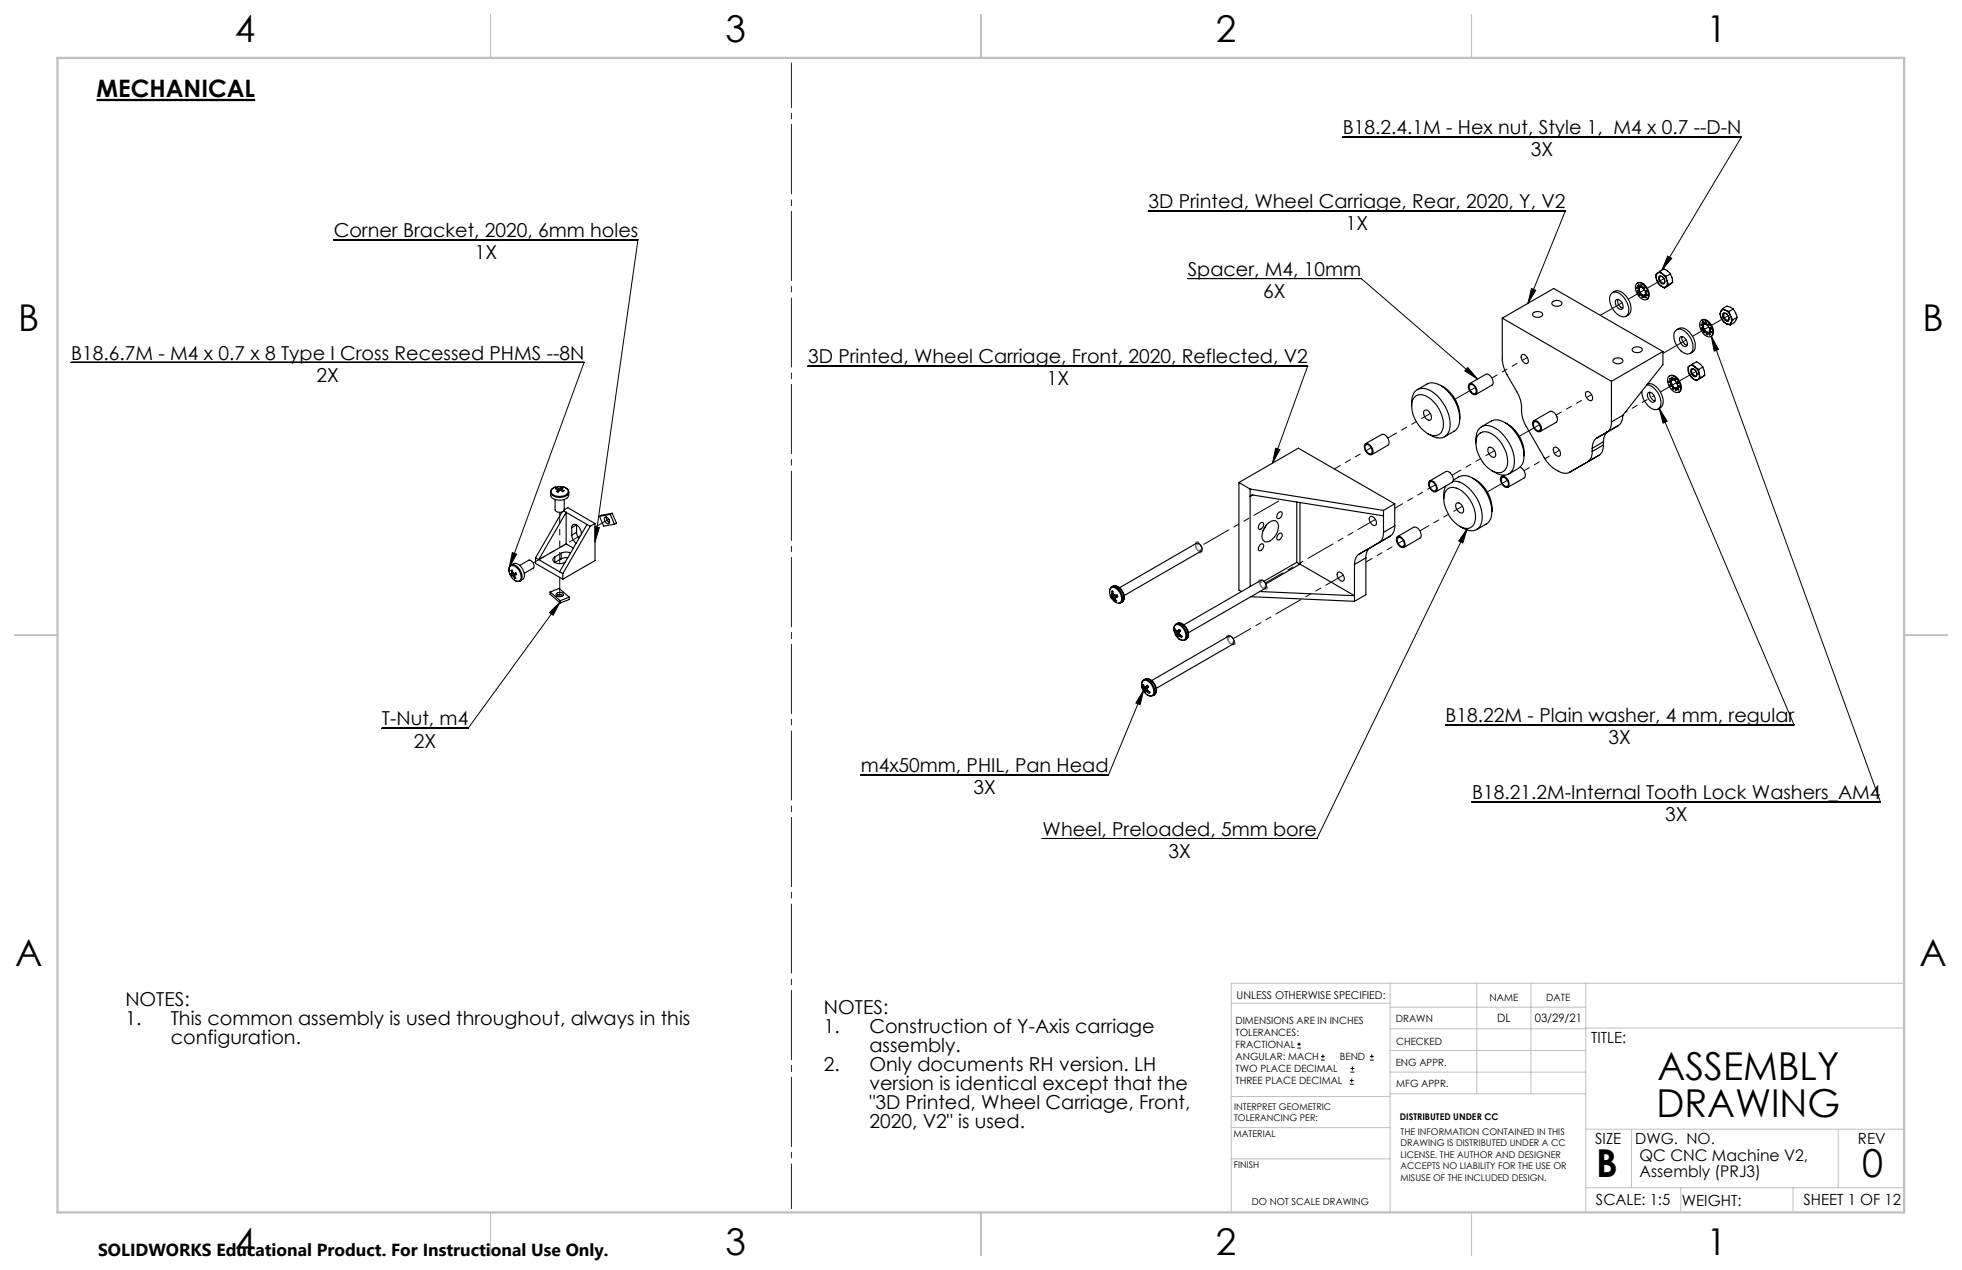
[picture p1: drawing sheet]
<svg xmlns="http://www.w3.org/2000/svg" width="432mm" height="279mm" viewBox="0 0 432 279" stroke-linecap="round" stroke-linejoin="round" font-family="sans-serif">
<path d="M21.2 22h35" fill="none" stroke="#000" stroke-width=".5"/>
<g fill="none" stroke="#000" stroke-width=".22">
<path d="M295.5 30.2h87.7l-17.4 29.2M73.4 52.7h67l-9.4 66.5M252.7 46.5h91.8l-8.2 20.2M367 56.3l.9 .5-2.1 2.6zM15.7 79.7h112.9l-16.5 45.1M261.3 61.3h38.3l25.6 22.1M337 63.5l1 .4-1.7 2.8zM376.6 74l37.2 102.4h-89.8M376.6 74l1.6 2.9-.9 .4zM177.8 80.5h110l-7.7 21.4M280.7 98.6l1 .3-1.6 3zM323 80.9l2.2 2.5-2.8-1.8z"/>
<path d="M365.2 89.9l29.6 69.6h-76.7M365.2 89.9l1.7 2.8-.9 .4zM130.9 115.9l1 .2-.9 3.1zM322.9 116.3l-1 3.2-.9-.5zM322.9 116.3l-33.1 68.2h-60.4M112.7 121.6l1 .3-1.6 2.9zM123.3 132.4l-20.3 27.8h-19M123.3 132.4l-1.6 3-.8-.6zM251.7 151.8l-.8 3.2-.9-.3zM251.7 151.8l-7.8 18.7h-54.5M285.5 230.6h.8M285.5 229.7h.8"/>
<path d="M285.9 229.3v.9M290.7 233.2h.8M290.7 232.4h.8M291.1 232v.8M297.1 238.5h.8M297.1 237.7h.8M297.2 235.9h.9M297.2 235.1h.9M297.5 237.3v.8M297.6 234.6v.9M301.5 233.2h.8M301.5 232.4h.8"/>
<path d="M301.9 232v.8"/>
</g>
<g fill="none" stroke="#808080" stroke-width=".22">
<path d="M263 119.5h1M263.1 119.1l.7 .7M263.5 119v1M263.8 119.1l-.7 .7M263.7 121.3h1M263.8 121l.7 .7M264.2 120.8v1M264.5 121l-.7 .7M269.9 139.7l.7 .7M270.3 139.6v1M270.6 139.7l-.7 .7M276.8 127.9h1"/>
<path d="M277 127.5l.7 .7M277.3 127.4v1M277.7 127.5l-.7 .7M278.1 129.3h1M278.3 128.9l.7 .7M278.6 128.8v1M279 128.9l-.7 .7M269.8 140.1h1M271 141.5h1M271.2 141.2l.7 .7M271.5 141v1M271.9 141.2l-.7 .7"/>
</g>
<path d="M263.3 119.5a1.18 1.18 0 0 1 1 1.7 1.16 1.16 0 0 1-1-1.7zM263.3 119.5a1.12 1.12 0 0 1 1 .6 1.12 1.12 0 0 1 0 1.2 1.18 1.18 0 0 1-1-1.8zM270.4 139.9a1.12 1.12 0 0 1 1 .6 1.12 1.12 0 0 1 0 1.2 1.2 1.2 0 0 1-1-1.8zM277.4 127.8a1.06 1.06 0 0 1 1.3 1.2l-.1 .3a1.03 1.03 0 0 1-1.3-1.2zM277.4 127.7a1.07 1.07 0 0 1 1.1 .6 1.07 1.07 0 0 1-.1 1.2 1.23 1.23 0 0 1-1-1.8zM270.3 140a1.09 1.09 0 0 1 1.1 .4 1.09 1.09 0 0 1 .1 1.1 .83 .83 0 0 1-.8 0 .83 .83 0 0 1-.4-.7z" fill="none" stroke="#808080" stroke-width=".25"/>
<g fill="none" stroke="#c0c0c0" stroke-width=".22">
<path d="M305.9 216.3v50.4M325 216.3v24.3M336.9 216.3v24.3M349 216.3v50.4M419.1 216.3h-148.1v50.4M271 220.7h34.9M305.9 231.1h43.1M305.9 226.3h43.1M305.9 221.6h43.1M305.9 235.9h43.1M349 226.2h70.1M271 255h34.9"/>
<path d="M271 248.1h35M271 241.2h35M305.9 240.6h43.1M349 248.4h70.1M359.1 248.4v12.9M404.6 248.4v12.9M349 261.3h70.1M369.9 261.3v5.4M394.6 261.3v5.4"/>
</g>
<path d="M108 3.2v9.5M215.9 3.2v9.5M323.8 3.2v9.5M3.1 139.7h9.6M419.1 139.7h9.5M108 266.7v9.6M215.9 266.7v9.6M323.8 266.7v9.6" fill="none" stroke="#c0c0c0" stroke-width=".25"/>
<path d="M12.7 12.7h406.4v254h-406.4z" fill="none" stroke="#c0c0c0" stroke-width=".5"/>
<path d="M174.2 265.8v-252" fill="none" stroke="#00f" stroke-width=".22" stroke-dasharray="15.2 1.3 1.3 1.3" stroke-dashoffset="5.4"/>
<g fill="#000">
<path d="M323 80.9l2.2 2.5-2.8-1.8zM322.9 116.3l-1 3.2-.9-.5zM337 63.5l1 .4-1.7 2.8zM367 56.3l.9 .5-2.1 2.6zM376.6 74l1.6 2.9-.9 .4zM365.2 89.9l1.7 2.8-.9 .4zM251.7 151.8l-.8 3.2-.9-.3zM280.7 98.6l1 .3-1.6 3z"/>
<path d="M130.9 115.9l1 .2-.9 3.1zM123.3 132.4l-1.6 3-.8-.6zM112.7 121.6l1 .3-1.6 2.9z"/>
</g>
<g fill="none" stroke="#000" stroke-width=".25">
<path d="M365.3 59.7l.6 .6M365.3 59.7l.9-.5 .7 .3 .7 .8M365.3 59.7l-.6 .4M330.6 70v8.9a7.8 7.8 0 0 0 1 3.5l2.2 3.8a8.4 8.4 0 0 1 1.1 5l.8 2.2 4.1 7.2a6.6 6.6 0 0 0 4.8 3.5l.6-.1 4.2-2.4M330.6 70l24 13.9M330.6 70l11.3-6.5 24.1 13.8M335 78a1.31 1.31 0 0 1 1.1 1.9 1.29 1.29 0 0 1-1.1-1.9zM337.4 68.9a1.41 1.41 0 0 1 2.1 .3 1.29 1.29 0 0 1-2.2 0zM341.6 66.5a1.39 1.39 0 0 1 2.2 .2 1.32 1.32 0 0 1-2.3 0zM354.7 64.5a2.04 2.04 0 0 1 2.7 .9 3.6 3.6 0 0 1 .7 4 1.81 1.81 0 0 1-2.6-.6 4 4 0 0 1-1-4zM354.9 64.4a1.75 1.75 0 0 1 2.5 .3 3.7 3.7 0 0 1 1.2 4.3l-.7 .6M355 79.1a1.41 1.41 0 0 1 2.2 .3 1.26 1.26 0 0 1-2.2 0z"/>
<path d="M355.8 65.9a1.47 1.47 0 0 1 1.2 2.1 1.32 1.32 0 0 1-1.5-1.6zM356.1 65.9a1.65 1.65 0 0 0 1.1 1.9M359.3 76.7a1.45 1.45 0 0 1 2.2 .2 1.32 1.32 0 0 1-2.3 0zM360.2 62.4a1 1 0 0 1 1.4 .2 2.65 2.65 0 0 1 1 3.1 1.52 1.52 0 0 1-2.2-.9 2.36 2.36 0 0 1-.2-2.4zM360.3 63.4v-.3l.3 .3M360.3 63.4l.3 .2M360.3 62.3l.2-.1a2.27 2.27 0 0 1 2.4 2.2 1.25 1.25 0 0 1-.5 1.5M360.4 63.2v.1M360.4 64.2h.4M360.4 63.3l-.1 .1M360.4 63.3l.4 .2M360.5 63.9l.1 .2"/>
<path d="M360.5 62.8l.3 .4M360.6 63.6v.3M360.6 64.1h.3M360.6 64.1l-.2 .1M360.6 63.9h-.3l.1 .3M360.7 62.7l-.2 .1M360.7 62.7l.2 .4M360.8 63.2l-.2 .2M360.8 64.2l.1 .3M360.8 63.5v.4h-.2M360.8 63.5l-.2 .1M360.9 64.1l.2 .4"/>
<path d="M360.9 64.1l-.1 .1M360.9 63.1h.2M360.9 63.1l-.3 .3M360.9 64.7l.2 .2M360.9 64.5l-.1 .3M360.9 63.1l-.1 .1M360.9 64.7l-.1 .1M361.1 64.5h-.2M361.1 64.5l-.2 .2M361.1 64.8l-.1 .3-.2-.3M361.1 64.8l.3 .1M361.1 63.1v-.4l.2 .1 .1 .4 .2 .2"/>
<path d="M361.1 64.8l.2-.1 .2 .2M361.3 62.8v.2l-.2 .1M361.4 64.9v.5M361.5 64.9h-.1M361.5 64.9l.1 .4M361.6 65.3h.1M361.6 65.3l-.2 .1M361.6 65.1v.4l-.2-.1M361.6 65.1h.2M361.6 63.4l.2-.3 .2 .3-.2 .2 .2 .3h.3l.1 .3h-.3M361.8 65.1l.3 .4M361.8 63.2l-.2 .2"/>
<path d="M362 65l-.4 .1M362 65l-.2 .1M362 65l.2 .4M362.1 64.8l-.1 .1 .2 .5M362.1 64.2v.3l.4 .3-.1 .3-.3-.3M362.1 64.8l.2-.1 .2 .2M362.2 65.4l-.1 .1M362.4 64.1l-.3 .1M364.6 61.4l.3 .8 .6 .7M364.6 61.4l.3 .9 .6 .6M364.7 60.1a1.31 1.31 0 0 0-.1 1.3M364.7 60.1a1.02 1.02 0 0 1 1.2 .2"/>
<path d="M364.7 60.1l-.3 .3 .2 1M365.1 60.8a1.03 1.03 0 0 1 1 .3 1.03 1.03 0 0 1 .3 1l-.3 .4a1.27 1.27 0 0 1-1-1.7zM365.3 60.9a.83 .83 0 0 1 .9 .4 .83 .83 0 0 1-.1 1 1.03 1.03 0 0 1-.8-1.4zM365.5 62.9a.85 .85 0 0 0 1.1 .1M365.5 62.9l.8 .5M365.9 60.3l.6 .6 .4 .9M365.9 60.3l.8 .5M366 77.3l-11.4 6.6M366 77.3v2.9l-8.8 11.2M366.6 63l-.3 .4M366.7 60.8l.2 1M366.9 61.8l.3 .8"/>
<path d="M366.9 61.8a1.17 1.17 0 0 1-.3 1.2M367.2 62.6l-.6 .4M367.6 60.3l.4 .9 .1 .9M367.6 60.3l-.9 .5M368.1 62.1l-1.8 1.3M368.1 62.1l-.9 .5M368.7 72.8a1.72 1.72 0 0 1 2.6 .5 3.4 3.4 0 0 1 .8 4.3 2.06 2.06 0 0 1-2.6-.9 3.7 3.7 0 0 1-.8-3.9zM369 72.5a1.89 1.89 0 0 1 2.8 .6 3.4 3.4 0 0 1 .8 4.3l-.6 .4M369.7 74.2a1.15 1.15 0 0 1 1.6 1 .69 .69 0 0 1-.4 1.1 1.69 1.69 0 0 1-1.2-2.1zM370.2 74a1.65 1.65 0 0 0 1.1 2M374.3 70.6a1.52 1.52 0 0 1 2.2 1 1.72 1.72 0 0 1-.1 2.5 2.54 2.54 0 0 1-2.3-3.2zM374.4 71.5v-.2l.4 .2"/>
<path d="M374.4 71.5l.4 .3M374.5 70.4h.2a1.67 1.67 0 0 1 2 1.1 1.8 1.8 0 0 1-.1 2.5M374.6 71.4h.1M374.6 72.4h.3M374.6 71.4l-.2 .1M374.6 71.4l.3 .3M374.7 70.9l.1-.1 .3 .5M374.7 72.1v.2M374.7 70.9l.2 .5M374.7 72.3h.3M374.7 72.3l-.1 .1M374.8 71.8v.3"/>
<path d="M374.8 72.1h-.3l.1 .3M374.8 70.9h-.1M374.9 71.4l-.1 .1M374.9 72.4l.2 .3M374.9 73l.2 .2 .2-.2M374.9 71.7l-.1 .4M374.9 71.7l-.1 .1M375 72.3l.2 .3M375 72.9l.2 .2M375 72.3l-.1 .1M375 72.9l-.1 .1M375.1 71.3h.2"/>
<path d="M375.1 71.3l-.3 .2M375.1 72.7l-.2 .3M375.1 71.3l-.2 .1M375.2 72.6l-.1 .1M375.2 72.6l-.2 .3M375.3 73l.2 .1M375.3 71.3l-.1-.5 .3 .1v.5l.2 .2M375.3 73l.1-.2 .3 .2M375.4 70.9l.1 .3-.2 .1M375.5 73.1l.1 .5M375.7 73l-.2 .1M375.7 73v.4"/>
<path d="M375.7 73.4l.1 .1M375.7 73.4l-.1 .2M375.7 73.2l.1 .5-.2-.1M375.7 73.2h.3M375.7 71.6l.2-.3 .2 .2-.1 .3 .1 .2 .3 .1 .2 .3h-.4M376 73.2l.2 .5M376 71.4l-.3 .2M376.1 73.1l.3 .5-.2 .1M376.1 73.1l-.4 .1M376.1 73.1l-.1 .1M376.2 73l-.1 .1M376.2 72.4l.1 .3 .3 .3v.2l-.4-.2"/>
<path d="M376.2 73l.2-.2 .2 .2M376.3 73.6l-.1 .1M376.5 72.3l-.3 .1M378.7 68.5a1.7 1.7 0 0 0 .1 1.5M378.7 68.5l-.2 .5 .3 1M378.8 70l.5 .8 .7 .4M378.8 70l.4 .7 .8 .5M379.1 67.9l.6 .4M379.1 67.9l.9-.6 1.5 .7M379.1 67.9l-.4 .6M379.2 69a1.03 1.03 0 0 1 1.1 .2 1.03 1.03 0 0 1 .2 1.1l-.1 .2a1.02 1.02 0 0 1-1-.2 1.02 1.02 0 0 1-.2-1.1zM379.3 68.9a1.18 1.18 0 0 0 1.1 1.7"/>
<path d="M379.7 68.3a.69 .69 0 0 0-1 .2M379.7 68.3l.5 .3 .7 .9M379.7 68.3l.8 .2M380 71.2l.8 .3M380.1 69.2l-.5-.3a.89 .89 0 0 0-.1 1 .89 .89 0 0 0 .9 .4l.1-.5M380.5 68.5l.4 1M380.9 69.5l.2 .8-.1 .7M380.9 69.5l.5 .8M381 71a.64 .64 0 0 1-1 .2M381 71l-.2 .5M381.4 70.3l-.4 .7M381.5 68l.5 .8 .3 1"/>
<path d="M381.5 68l-1 .5M382.3 69.8a2.55 2.55 0 0 1-1.5 1.7M382.3 69.8l-.9 .5M300.5 97.6a1.57 1.57 0 0 1 1.4 2.4 1.62 1.62 0 0 1-1.4-2.4zM300.5 97.6l3.6-2a1.56 1.56 0 0 1 1.6 1.8l-.3 .6-3.5 2M300.6 97.9a1.1 1.1 0 0 1 1.4 1.2l-.1 .6a1.26 1.26 0 0 1-1.3-1.8zM310.7 89.3a3.8 3.8 0 0 1 1.2-3.5 3.3 3.3 0 0 1 3.8 .7 8.8 8.8 0 0 1 3.3 8.1 2.34 2.34 0 0 1-3.5 1.5l-1.3-.7M311.5 87.2a2.81 2.81 0 0 1 3.5 .7 7.6 7.6 0 0 1 2.6 6 2.12 2.12 0 0 1-1.4 1.9 2.12 2.12 0 0 1-2.2-.5 7.1 7.1 0 0 1-3.1-7.2zM311.9 85.7l2.1-1.2a3.5 3.5 0 0 1 3.8 .8 8.8 8.8 0 0 1 3.3 8 2.31 2.31 0 0 1-1.1 1.6l-2.1 1.2M313.5 90.3a1.38 1.38 0 0 1 1.5 1.7l-.3 .5a1.52 1.52 0 0 1-1.2-2.2zM317 84.8a7.8 7.8 0 0 1 4.3 7.3M323.3 84.5a1.21 1.21 0 0 1 1.7 1.1 .77 .77 0 0 1-.6 1.2 1.83 1.83 0 0 1-1.1-2.3z"/>
<path d="M323.4 84.8l.2-.2a1.26 1.26 0 0 1 1.1 2 1.36 1.36 0 0 1-1.3-1.8zM323.4 84.4l3.6-2a1.31 1.31 0 0 1 1.5 1.1 .88 .88 0 0 1-.2 1.2l-3.5 2.1M324.8 97.5v-.9a2.65 2.65 0 0 1 2.3-3 6.7 6.7 0 0 1 5.1 4 6.8 6.8 0 0 1 .7 5.8 2.51 2.51 0 0 1-3.8 .6l-.8-.5M325.4 95.6a2.37 2.37 0 0 1 3.3 .1 7.7 7.7 0 0 1 3.1 6.6 2.03 2.03 0 0 1-3.3 1.4 7.6 7.6 0 0 1-3.6-7zM326.1 93.9l2.1-1.3a3.5 3.5 0 0 1 3.8 .9 8.8 8.8 0 0 1 3.3 8 2.6 2.6 0 0 1-1.1 1.5l-2.1 1.3M327.7 98.4a1.52 1.52 0 0 1 1.4 2.1 1.21 1.21 0 0 1-1.6-1.1v-.8zM331.2 93a7.8 7.8 0 0 1 4.2 7.3M337.4 92.7a1.22 1.22 0 0 1 1.7 1 .81 .81 0 0 1-.5 1.3 1.85 1.85 0 0 1-1.2-2.3zM337.6 92.6l3.5-2.1a1.6 1.6 0 0 1 1.4 2.4l-3.6 2M337.6 92.8a1.29 1.29 0 0 1 1.3 1.9 1.27 1.27 0 0 1-1.3-1.9zM342.1 98.4a1.29 1.29 0 0 1 1.1 2 1.29 1.29 0 0 1-1.1-2zM349 86.4l.1-.2a1.29 1.29 0 0 1 1.2 1.9 1.4 1.4 0 0 1-1.3-1.7z"/>
<path d="M350.4 99.3a2.41 2.41 0 0 1-1 2.3M350.4 98.6v.7M351.5 96.3a2.52 2.52 0 0 0-1.1 2.3M352.9 97.9a2.41 2.41 0 0 1-1 2.3M352.9 97.2l-2.5 1.4M352.9 97.9l-2.5 1.4M352.9 97.2v.7M354.6 92.8a2.39 2.39 0 0 1-1 2.3l-2.1 1.2M354.6 83.9v8.9M356.1 93.7l-2.2 1.2a2.51 2.51 0 0 0-1 2.3M356.1 93.7l-4.6 2.6M357.2 91.4a2.52 2.52 0 0 1-1.1 2.3"/>
<path d="M357.2 91.4l-2.6 1.4M362.4 84.7a4 4 0 0 1 3 4.6 1.34 1.34 0 0 1-2.3 .3l-.4-.4a4.5 4.5 0 0 1-1.4-3.1M362.7 84.4a3 3 0 0 1 3 2.3 2.31 2.31 0 0 1-.3 3l-.5 .3M362.8 86.4a1.33 1.33 0 0 1 1.2 .6 1.33 1.33 0 0 1 0 1.5 1.47 1.47 0 0 1-1.2-2.1zM363.1 86.3a1.67 1.67 0 0 0 1.1 1.9M367.3 82.8a1.76 1.76 0 0 1 2.2 1.2 1.95 1.95 0 0 1 .1 2.2 1.77 1.77 0 0 1-2.3-1.2 2 2 0 0 1 0-2.2zM367.3 84.1l.4 .2M367.4 82.7a1.39 1.39 0 0 1 2 .7 2.14 2.14 0 0 1 .2 2.8l-.1 .1M367.5 83.4l.1-.2 .3 .4M367.5 83.4l.2 .3M367.5 83.9v.1M367.5 84l-.2 .1"/>
<path d="M367.5 84l.3 .2M367.6 83.3l-.1 .1M367.7 84.6l.1 .3M367.7 84l-.4-.2v.3M367.7 84.3l.1 .3M367.7 83.7v.3M367.8 84.6l-.3 .1 .2 .3M367.8 84.2l.1 .3-.1 .1M367.8 84.2l-.1 .1M367.8 84.9l-.1 .1M367.9 83.6l-.2 .4M367.9 83.6l-.2 .1"/>
<path d="M367.9 83.5h.2M367.9 84.9l.3 .2M367.9 84.9l-.2 .1M368.1 84.8l.2 .3M368.1 84.8l-.2 .1M368.1 84.8l-.3 .1M368.1 83.1l.2 .4 .2 .2M368.1 83.1h-.2l.2 .4M368.1 83.1l.1 .3-.1 .1M368.2 85.1l-.1 .4M368.2 85.4l.1 .1M368.2 85.4l-.1 .1"/>
<path d="M368.3 85.1h-.1M368.3 85.1l-.1 .3M368.4 85.3l-.1 .4-.2-.2M368.4 85.3l.2 .1M368.4 85.3l.1-.1 .3 .2M368.5 83.7l.1-.4 .2 .2-.1 .4 .2 .2 .3-.1 .2 .3M368.6 85.4l.2 .5M368.7 83.4l-.2 .3M368.8 85.4h-.2M368.8 85.4l.1 .4M368.8 85.5l.2 .4h-.2M368.8 85.5l.4-.2 .2 .4"/>
<path d="M368.9 85.8l-.1 .1M368.9 85.8h.1M369 85.4l-.2 .1M369 85.4l.3 .4 .1-.1M369 85.4h.1M369.1 84.4l.1 .3 .3 .2v.3l-.3-.2M369.2 85l-.1 .3 .3 .4M369.2 85h.3M369.4 84.3l-.3 .1M371.6 81.7l.3 .9 .6 .6M371.9 80.5a1.28 1.28 0 0 0-.3 1.2M371.9 80.5a1.1 1.1 0 0 1 1.2 .3"/>
<path d="M371.9 80.5l-.4 .3 .1 .9M372.2 81.2a1.07 1.07 0 0 1 1.1 .5 1.07 1.07 0 0 1-.1 1.2 1.22 1.22 0 0 1-1-1.7zM372.4 81.3a.85 .85 0 0 1 .9 .4 .85 .85 0 0 1-.1 1l-.7-.4a.87 .87 0 0 1-.1-1zM372.5 80.1l.9-.5 .8 .5 .6 .7M372.5 80.1l.6 .7M372.5 80.1l-.6 .4M372.5 83.2a1.04 1.04 0 0 0 1.2 .3M372.5 83.2l.8 .5M373.1 80.8l.5 .6 .3 .9M373.1 80.8l.8 .5M373.7 83.5l-.4 .2M373.9 81.3v1"/>
<path d="M373.9 82.3l.4 .8M373.9 82.3a1.17 1.17 0 0 1-.2 1.2M374.3 83.1l-.6 .4M374.8 80.8l.3 .9 .1 .9M374.8 80.8l-.9 .5M375.2 82.6l-1.9 1.1M375.2 82.6l-.9 .5M121.2 108.3v.6a2.06 2.06 0 0 0 2.7 1.1l.7-.3 .4-.4 .2-1M121.2 108.3a1.98 1.98 0 0 0 2.5 1.1l1.1-.5 .4-.6M121.5 107.6a2.62 2.62 0 0 1 3.5 .2 1.3 1.3 0 0 1-1.6 1.4 1.63 1.63 0 0 1-2.1-1.3zM122.1 107.2l-.6 .3-.3 .8M122.2 109.9v2.2a1.18 1.18 0 0 0 2 0"/>
<path d="M122.5 107.3l.6 .2M122.5 107.3l-.3 .2 .6 .2M122.5 107.3l.1 .3M122.8 107.7l-.1 .1a.23 .23 0 0 0-.1 .3 .23 .23 0 0 0 .2 .2 .23 .23 0 0 0 .2-.3 .55 .55 0 0 1 .9 .2M122.8 107.7l.1 .4M123.1 107.5v.4M123.5 107.6l.6 .3M123.5 107.6l-.1 .3M123.5 107.2l.4 .2-.4 .2M123.5 107.2l-.4 .3M123.5 107.2l-.2 .6M123.7 112.6l-5.8 10.1"/>
<path d="M124 112.4l.6 .3M124.1 107.9l-.2 .3M124.2 107.2l.8 .6 .2 .5M124.2 109.9v2.2M124.2 112.1l.8-.4 6 3.5M124.6 112.7l-6 10.4M124.6 112.7v7M124.6 119.7l-6 3.4M124.6 112.7l4.6 2.7M124.6 119.7l1.6 .9M125.8 116.1a.73 .73 0 0 1 .6-.8 .73 .73 0 0 1 .8 .5l.6 .9 .2 .8M125.8 117.7l.3 1 .7 .8"/>
<path d="M125.8 116.1v1.6M125.8 116.1l1.1-.6v1.6M126.9 117.1l.1 .7 .4 .7M126.9 117.1l-1.1 .6M129.2 115.4l-6 10.4M129.2 115.4l.7 .4M129.9 115.8l-6 10.4M131 115.2l-1.1 .6M131 115.2v8.1l-7.1 4.1M131.9 113.6l1 2.1 2.3-.4M133.1 113.8a.85 .85 0 0 1 .9 .4 .85 .85 0 0 1-.1 1 1.04 1.04 0 0 1-.8-1.4zM133.5 113.7l.1 .7 .6 .5"/>
<path d="M134.3 113.2l.9 2.1M134.3 113.2l-2.4 .4M134.7 112.9l-.4 .3M134.7 112.9l1 2.2-.5 .2M134.7 112.9l-2.3 .4-.5 .3M272.7 106.2l2.4 1.4M272.7 106.2l13.1-7.6 21.2 12.2M272.7 106.2v23.6l.5 .3M275.1 107.6l29.4 4.7M275.1 107.6v21.4M275.2 109l.5-.1-.6 .3zM275.7 108.9l28.8 4.6"/>
<path d="M277.3 119.9l.7-.2a.99 .99 0 0 1-.9 1.4 .89 .89 0 0 1 .2-1.2zM277.3 115.2l.7-.2a.99 .99 0 0 1-.9 1.5 .9 .9 0 0 1 .2-1.3zM278.7 115.5l-.7 1.3M278.9 115.3a1.75 1.75 0 0 1 2.1-.6 2.65 2.65 0 0 1-.6 3.5 1.62 1.62 0 0 1-2.4 .7 3.1 3.1 0 0 1 .9-3.6zM281.3 112.9l.3-.3h.4a.99 .99 0 0 1-.8 1.5 .85 .85 0 0 1 .1-1.2zM281.3 117.5l.7-.2a.99 .99 0 0 1-.8 1.5 .85 .85 0 0 1 .1-1.3zM285.4 110.5v13.2M286.1 110.6v13.5M301.6 113.6a1.29 1.29 0 0 1 1.1 2 1.29 1.29 0 0 1-1.1-2zM304.5 117.1a2.52 2.52 0 0 1-1.1 2.3M304.5 112.3v4.8M305.9 118l-6.7 3.9"/>
<path d="M305.9 118l-4.3 2.5M307 115.7a2.61 2.61 0 0 1-1.1 2.3M307 110.8l-2.5 1.5M307 115.7l-2.5 1.4M307 110.8v4.9M307.5 118.1a1.24 1.24 0 0 1 1.6 1.1 .77 .77 0 0 1-.5 1.3 1.84 1.84 0 0 1-1.1-2.4zM307.6 118l3.5-2a1.62 1.62 0 0 1 1.5 2.3l-3.6 2.1M307.6 118.4a1.13 1.13 0 0 1 1.5 1.1l-.2 .6a1.1 1.1 0 0 1-1.4-1.1zM314.5 106l.2-.2a1.58 1.58 0 0 1 1.3 2.4 1.73 1.73 0 0 1-1.5-2.2zM314.7 105.8l3.5-2a1.58 1.58 0 0 1 1.4 2.3l-3.5 2.1M314.7 106a1.28 1.28 0 0 1 1.4 1.7l-.1 .2a1.27 1.27 0 0 1-1.3-1.9zM318.2 106.9l-.4 1.1-.1 1.7"/>
<path d="M318.4 107.8a2.55 2.55 0 0 1 3.4 .3 7.4 7.4 0 0 1 2.8 6.6 2 2 0 0 1-3.3 1.2 7.5 7.5 0 0 1-3.4-7.1zM319.8 105.9a5.3 5.3 0 0 1 4.6 2.8 7.5 7.5 0 0 1 1.5 6.7 2.53 2.53 0 0 1-3.9 .8l-.8-.4M319.9 105.6a3.4 3.4 0 0 1 4.7-.1 9 9 0 0 1 3.7 8 2.45 2.45 0 0 1-1.2 1.8l-2.1 1.2M320.5 110.7a1.22 1.22 0 0 1 1.6 1.2v.7l-.2 .2a1.48 1.48 0 0 1-1.4-2.1zM324.1 105.2a7.8 7.8 0 0 1 4.3 7.3M330.4 104.9a1.42 1.42 0 0 1 1.7 1.6l-.1 .6a1.27 1.27 0 0 1-1.7-1.2l-.1-.7zM330.6 105.1a1.28 1.28 0 0 1 1.2 1.8 1.28 1.28 0 0 1-1.2-1.8zM331 104.6l-.5 .2M334.5 102.8a1.7 1.7 0 0 1 .9 2.4l-3.5 2M351.9 100.2l-2.5 1.4M351.9 100.2l-4 2.3M112 125.7a3 3 0 0 0 1 1.8"/>
<path d="M112 125.7a.94 .94 0 0 1 .4-1.2 .94 .94 0 0 1 1.3 .3 2.14 2.14 0 0 1 .6 3h-.7l-.6-.3M112.5 124.4l-.4 .4-.1 .9M112.5 124.4l.5-.4a2.21 2.21 0 0 1 2.4 2.2l-.1 .9-.8 .7M112.5 124.4a2.12 2.12 0 0 1 2.3 1.9l.1 .7-.4 .8M112.5 125.5l.3-.1v.3a.32 .32 0 0 0 .1 .4 .32 .32 0 0 0 .3 0 .25 .25 0 0 1 .4 .2 .25 .25 0 0 1-.3 .2l-.2 .1M112.5 125.5l.2 .7M112.5 125.5l.3 .1M112.5 126.6h.4M112.7 126.2l-.3 .1 .1 .3M112.9 126.6l.4 .6M113 126.1l-.3 .1M113 127.5l.9 .4 .6-.1"/>
<path d="M113.1 126.6l.4 .6h-.2M113.4 127l-.1 .2M113.6 126.2l-.7 .4M113.6 126.1l-1.1 .5M113.6 126.2l-.5 .4M114.4 124.4l1.9-1.1a1.16 1.16 0 0 1 1 1.7l-1.9 1.2M114.5 127.8h.1M117.9 122.7l.7 .4M117.9 122.7v1.3l6 3.4M118.6 123.1l4.6 2.7M121.1 130.2l1.9-.7 2.3 1.9M121.1 130.2l2.2 2"/>
<path d="M121.1 130.2v.5l2.2 1.9M122.1 122.5a.75 .75 0 0 0-.4 .9 .75 .75 0 0 0 .9 .5l.8 .1 1-.4M122.1 122.5v1.3l1.4-.9M122.5 131.1l.4-.3 1 .3M122.5 130.5a.87 .87 0 0 1 1.5 .4 .96 .96 0 0 1-1.7-.2zM123.2 125.8l.7 .4M123.3 132.2v.4M123.5 121.7l-1.4 .8M123.5 121.7v1.2M123.9 126.2v1.2M125 122.7h-.5l-1 .2M125.3 131.4l-2 .8"/>
<path d="M125.3 131.4v.5l-2 .7M125.6 121.7l-1.3-.2-.8 .2M244.4 129.4a1.55 1.55 0 0 1 2.1 1.1 1.84 1.84 0 0 1 0 2.1 2.09 2.09 0 0 1-2.2-1.9l-.1-.9zM244.5 131.4l.3 .1M244.6 131h-.2l.1 .4M244.7 129.2a1.19 1.19 0 0 0-.5 1.3M244.7 130.1h.2l.1 .5 .3 .4a.37 .37 0 0 1 .5-.1 .37 .37 0 0 1 .1 .4l-.4 .1M244.7 130.1v.6M244.7 129.2a1.42 1.42 0 0 1 2.1 .7 1.88 1.88 0 0 1 .1 2.6l-.2 .1a1.55 1.55 0 0 0 .1-2.1 1.91 1.91 0 0 0-2.1-1.3zM244.7 130.7v.2M244.7 130.9l-.1 .1M244.8 131.5l.2 .1"/>
<path d="M244.8 130.1h-.1M244.9 129a1.98 1.98 0 0 1 2.5 1.8 1.43 1.43 0 0 1-.3 1.6M245 131.6l.1 .2M245 130.5l-.3 .2M245.1 130.8l-.4 .1M245.1 130.8l-.5 .2M245.1 131.8l.4 .4M245.3 131l-.8 .4M245.4 131.7l-.3 .1M245.5 131l-.7 .5M245.5 131.4l-.1 .4 .3 .4h-.2M245.6 132l-.1 .2"/>
<path d="M245.9 131l-.9 .6M245.9 131.1l-.4 .3M246.2 132.7h.1M246.4 129.3l16.9-9.8a1.17 1.17 0 0 1 1 1.7l-16.9 9.8M246.7 132.6l-.3 .1M258.5 137.7a1.39 1.39 0 0 1 2.1 .8 1.51 1.51 0 0 1-.2 2.4 2.41 2.41 0 0 1-1.9-3.2zM258.5 138.6l.2-.2 .3 .5M258.5 138.6l.2 .5M258.7 139.1l.2 .3M258.8 138.6h-.3M258.8 137.3a1.08 1.08 0 0 0-.5 1.2M258.9 139.4v.2"/>
<path d="M258.9 139.8l.3 .4v-.3M258.9 139.6v.2M259 138.9l-.3 .2M259.1 137.2l-.3 .1a2.23 2.23 0 0 1 2.4 2.3 .98 .98 0 0 1-.4 1.2 .98 .98 0 0 1-1.2-.2l-.3-.2M259.1 137.2a2.28 2.28 0 0 1 2.4 2.2 1.06 1.06 0 0 1-.7 1.4M259.1 137.2a1.57 1.57 0 0 1 2 .9 1.77 1.77 0 0 1 0 2.5M259.2 138.9l.1-.1a.28 .28 0 0 1 .4-.2 .28 .28 0 0 1-.1 .5l-.1 .4 .4 .3a.2 .2 0 0 1 .2 .2 .2 .2 0 0 1-.2 .2 .2 .2 0 0 1-.2-.1l-.1-.2M259.2 138.9h-.2M259.2 138.9l.5-.3-.7 .3M259.3 139.9h-.1M259.3 139.9h.3M259.5 139.3l-.6 .3"/>
<path d="M259.5 139.5l-.6 .3M259.6 139.6l-.3 .3M259.6 139.6l-.4 .3M259.7 138.9l-.8 .5M259.9 139.8l-.3 .1M260.5 137.5l17-9.8a1.15 1.15 0 0 1 1 1.7l-17 9.8M275.3 131.3l22.8 1M285.4 123.7l.7 .4M285.4 123.7l-7.2 4.2M286.1 124.1l12 7-20.9-1M286.1 124.1l-7.5 4.4M294.5 125.9a1.31 1.31 0 0 1 1.1 1.9 1.29 1.29 0 0 1-1.1-1.9z"/>
<path d="M298.1 124.2v8.1M299.2 121.9a2.52 2.52 0 0 0-1.1 2.3M300.6 122.7l-2.5 1.5M300.6 122.7v8.1l-2.5 1.5M301.6 120.5a2.39 2.39 0 0 0-1 2.2M301.6 120.5l-2.4 1.4M251.5 150.8l.1-.2 .4 .6M251.5 150.8l.2 .5M251.6 149.8a1.95 1.95 0 0 1 2.3 1.9 .97 .97 0 0 1-.4 1.3 .97 .97 0 0 1-1.3-.4l-.6-.7a2 2 0 0 1 0-2.1zM251.7 151.3l.1 .3M251.7 150.8h-.2M251.7 149.6a1.49 1.49 0 0 0-.2 2"/>
<path d="M251.8 152l.3 .4v-.2M251.8 151.6v.2M251.8 151.8v.2M252 151.2l-.3 .1M252 149.4a1.53 1.53 0 0 1 2 .9 1.73 1.73 0 0 1 0 2.6M252.2 151.1a.3 .3 0 0 1 .3-.4 .3 .3 0 0 1 .3 .4M252.2 151.1l-.2 .1M252.2 151.1l.4-.2-.6 .3M252.2 152.1l-.1 .1M252.2 152.1l.3 .1M252.2 152.1l.4-.2-.5 .3M252.4 151.7l-.6 .3"/>
<path d="M252.5 152.9a1.2 1.2 0 0 0 1.3 .1M252.5 151.4v.4l.3 .3a.2 .2 0 0 1 .2 .2 .2 .2 0 0 1-.2 .2 .2 .2 0 0 1-.2-.2l-.1-.1M252.5 151.5l-.7 .3M252.7 152l-.2 .2M252.8 151.1l-.3 .3M252.8 151.1l-1 .5M253.5 149.7l16.9-9.8a1.13 1.13 0 0 1 1 1.8l-16.9 9.7M254 152.9a2.14 2.14 0 0 0-.6-3.1 1.2 1.2 0 0 0-1.7-.3 2.39 2.39 0 0 1 2.4 2.9l-.3 .6M254 152.9l-.2 .1M254 152.9h.1"/>
</g>
<g fill="none" stroke="#000" stroke-width=".22" stroke-dasharray="6.3 1.3 1.3 1.3 1.3 1.3">
<path d="M352.2 69.4l4.8-2.8M358.4 65.8l3.5-2M362.6 63.4l3.6-2.1M366 77.7l5.1-2.9M372.5 74l3.6-2.1M376.7 71.5l3.7-2.1M320.3 87.8l4.4-2.5M334.4 96l4.4-2.6M365.4 86.2l3.8-2.2M369.6 83.8l3.7-2.1M131 116l3-1.8M134.2 114.9l-.6-.5-.1-.7"/>
<path d="M327.3 108.2l4.5-2.5M122.5 131h.1M122.6 131l.7-.2 .6 .2M123.2 127v4.3"/>
</g>
<path d="M117.4 123.8l10.4-6" fill="none" stroke="#000" stroke-width=".22" stroke-dasharray="6.3 1.3 1.3 1.3 1.3 1.3" stroke-dashoffset="3.5"/>
<path d="M123.2 112.7v11.3" fill="none" stroke="#000" stroke-width=".22" stroke-dasharray="6.3 1.3 1.3 1.3 1.3 1.3" stroke-dashoffset="3.9"/>
<path d="M278.5 128.3l24.2-14M271.4 140.5l24.3-14" fill="none" stroke="#000" stroke-width=".22" stroke-dasharray="6.3 1.3 1.3 1.3 1.3 1.3" stroke-dashoffset="1.9"/>
<path d="M293.7 103.2l8.1-4.7M300.6 123.7l8.3-4.8" fill="none" stroke="#000" stroke-width=".22" stroke-dasharray="6.3 1.3 1.3 1.3 1.3 1.3" stroke-dashoffset="4.8"/>
<path d="M305.4 96.4l9.4-5.4M312.5 116.8l9.4-5.4M319.6 104.5l9.4-5.4" fill="none" stroke="#000" stroke-width=".22" stroke-dasharray="6.3 1.3 1.3 1.3 1.3 1.3" stroke-dashoffset="4.1"/>
<path d="M328.4 83.1l7.8-4.5M342.5 91.3l7.8-4.5M335.4 103.6l7.8-4.5" fill="none" stroke="#000" stroke-width=".22" stroke-dasharray="6.3 1.3 1.3 1.3 1.3 1.3" stroke-dashoffset="5"/>
<path d="M357.7 90.7l6.4-3.7" fill="none" stroke="#000" stroke-width=".22" stroke-dasharray="6.3 1.3 1.3 1.3 1.3 1.3" stroke-dashoffset="5.8"/>
<path d="M307 111.8l8.9-5.2" fill="none" stroke="#000" stroke-width=".22" stroke-dasharray="6.3 1.3 1.3 1.3 1.3 1.3" stroke-dashoffset="4.4"/>
<path d="M264.3 120.1l17.7-10.2" fill="none" stroke="#000" stroke-width=".22" stroke-dasharray="6.3 1.3 1.3 1.3 1.3 1.3" stroke-dashoffset="-.7"/>
<g font-size="8.5">
<text x="364.8" y="237.7">ASSEMBLY</text>
<text x="364.5" y="245.8">DRAWING</text>
<text x="351.3" y="259">B</text>
<text x="409.8" y="258.9">0</text>
</g>
<g font-size="8.1">
<text x="51.7" y="9.3">4</text>
<text x="159.7" y="9.3">3</text>
<text x="267.6" y="9.3">2</text>
<text x="375.6" y="9.3">1</text>
<text x="4" y="72.8">B</text>
<text x="423.1" y="72.8">B</text>
<text x="3.3" y="212.5">A</text>
<text x="422.4" y="212.5">A</text>
<text x="51.7" y="276">4</text>
<text x="159.7" y="276">3</text>
<text x="267.6" y="276">2</text>
<text x="375.6" y="276">1</text>
</g>
<text font-size="5.3" x="21.2" y="21.4">MECHANICAL</text>
<g font-size="4.2">
<text x="295.6" y="29.5">B18.2.4.1M - Hex nut, Style 1, M4 x 0.7 --D-N</text>
<text x="336.9" y="34.4">3X</text>
<text x="252.8" y="45.8">3D Printed, Wheel Carriage, Rear, 2020, Y, V2</text>
<text x="73.4" y="52.1">Corner Bracket, 2020, 6mm holes</text>
<text x="296.2" y="50.7">1X</text>
<text x="104.5" y="57">1X</text>
<text x="261.4" y="60.7">Spacer, M4, 10mm</text>
<text x="278" y="65.5">6X</text>
<text x="15.7" y="79.1">B18.6.7M - M4 x 0.7 x 8 Type I Cross Recessed PHMS --8N</text>
<text x="69.7" y="84">2X</text>
<text x="177.9" y="79.9">3D Printed, Wheel Carriage, Front, 2020, Reflected, V2</text>
<text x="230.4" y="84.8">1X</text>
<text x="84.1" y="159.6">T-Nut, m4</text>
<text x="318.2" y="158.8">B18.22M - Plain washer, 4 mm, regular</text>
<text x="91.1" y="164.5">2X</text>
<text x="354" y="163.7">3X</text>
<text x="189.4" y="169.9">m4x50mm, PHIL, Pan Head</text>
<text x="214.2" y="174.8">3X</text>
<text x="324" y="175.8">B18.21.2M-Internal Tooth Lock Washers_AM4</text>
<text x="229.4" y="183.9">Wheel, Preloaded, 5mm bore</text>
<text x="366.5" y="180.7">3X</text>
<text x="257.2" y="188.7">3X</text>
<text x="27.6" y="221.2">NOTES:</text>
<text x="27.6" y="225.4">1.</text>
<text x="37.6" y="225.4">This common assembly is used throughout, always in this</text>
<text x="181.3" y="223.1">NOTES:</text>
<text x="181.3" y="227.3">1.</text>
<text x="191.3" y="227.3">Construction of Y-Axis carriage</text>
<text x="37.6" y="229.6">configuration.</text>
<text x="191.3" y="231.5">assembly.</text>
<text x="181.3" y="235.6">2.</text>
<text x="191.3" y="235.6">Only documents RH version. LH</text>
<text x="191.3" y="239.8">version is identical except that the</text>
<text x="191.3" y="244">&quot;3D Printed, Wheel Carriage, Front,</text>
<text x="191.3" y="248.2">2020, V2&quot; is used.</text>
</g>
<text font-size="3.8" x="21.6" y="276.3">SOLIDWORKS Educational Product. For Instructional Use Only.</text>
<g font-size="3.5">
<text x="360.8" y="255.4">QC CNC Machine V2,</text>
<text x="360.8" y="258.9">Assembly (PRJ3)</text>
</g>
<g font-size="3.4">
<text x="350.2" y="229.5">TITLE:</text>
<text x="351.1" y="251.6">SIZE</text>
<text x="359.9" y="251.6">DWG. NO.</text>
<text x="408.9" y="251.7">REV</text>
<text x="351.2" y="265.2">SCALE: 1:5</text>
<text x="370.1" y="265.3">WEIGHT:</text>
<text x="396.9" y="265.2">SHEET 1 OF 12</text>
</g>
<g font-size="2.5">
<text x="329.5" y="224.8">DL</text>
<text x="337.8" y="224.9">03/29/21</text>
</g>
<text font-size="2.4" x="272.2" y="219.7">UNLESS OTHERWISE SPECIFIED:</text>
<g font-size="2.2">
<text x="327.8" y="220.1">NAME</text>
<text x="340.3" y="220.2">DATE</text>
<text x="271.9" y="225.3">DIMENSIONS ARE IN INCHES</text>
<text x="271.9" y="227.9">TOLERANCES:</text>
<text x="307.2" y="224.9">DRAWN</text>
<text x="271.9" y="230.6">FRACTIONAL</text>
<text x="271.9" y="233.2">ANGULAR: MACH</text>
<text x="294.9" y="233.2">BEND</text>
<text x="307.3" y="229.8">CHECKED</text>
<text x="271.9" y="235.9">TWO PLACE DECIMAL</text>
<text x="271.9" y="238.5">THREE PLACE DECIMAL</text>
<text x="307.2" y="234.4">ENG APPR.</text>
<text x="307.3" y="239.2">MFG APPR.</text>
</g>
<text font-size="2.1" x="275.5" y="265.1">DO NOT SCALE DRAWING</text>
<g font-size="2">
<text x="271.6" y="244.1">INTERPRET GEOMETRIC</text>
<text x="271.5" y="250.2">MATERIAL</text>
<text x="271.6" y="246.6">TOLERANCING PER:</text>
<text x="308.1" y="246.4">DISTRIBUTED UNDER CC</text>
<text x="308.2" y="249.7">THE INFORMATION CONTAINED IN THIS</text>
<text x="271.5" y="257">FINISH</text>
<text x="308.2" y="252.2">DRAWING IS DISTRIBUTED UNDER A CC</text>
<text x="308.2" y="254.7">LICENSE. THE AUTHOR AND DESIGNER</text>
<text x="308.2" y="257.3">ACCEPTS NO LIABILITY FOR THE USE OR</text>
<text x="308.2" y="259.8">MISUSE OF THE INCLUDED DESIGN.</text>
</g>
</svg>
